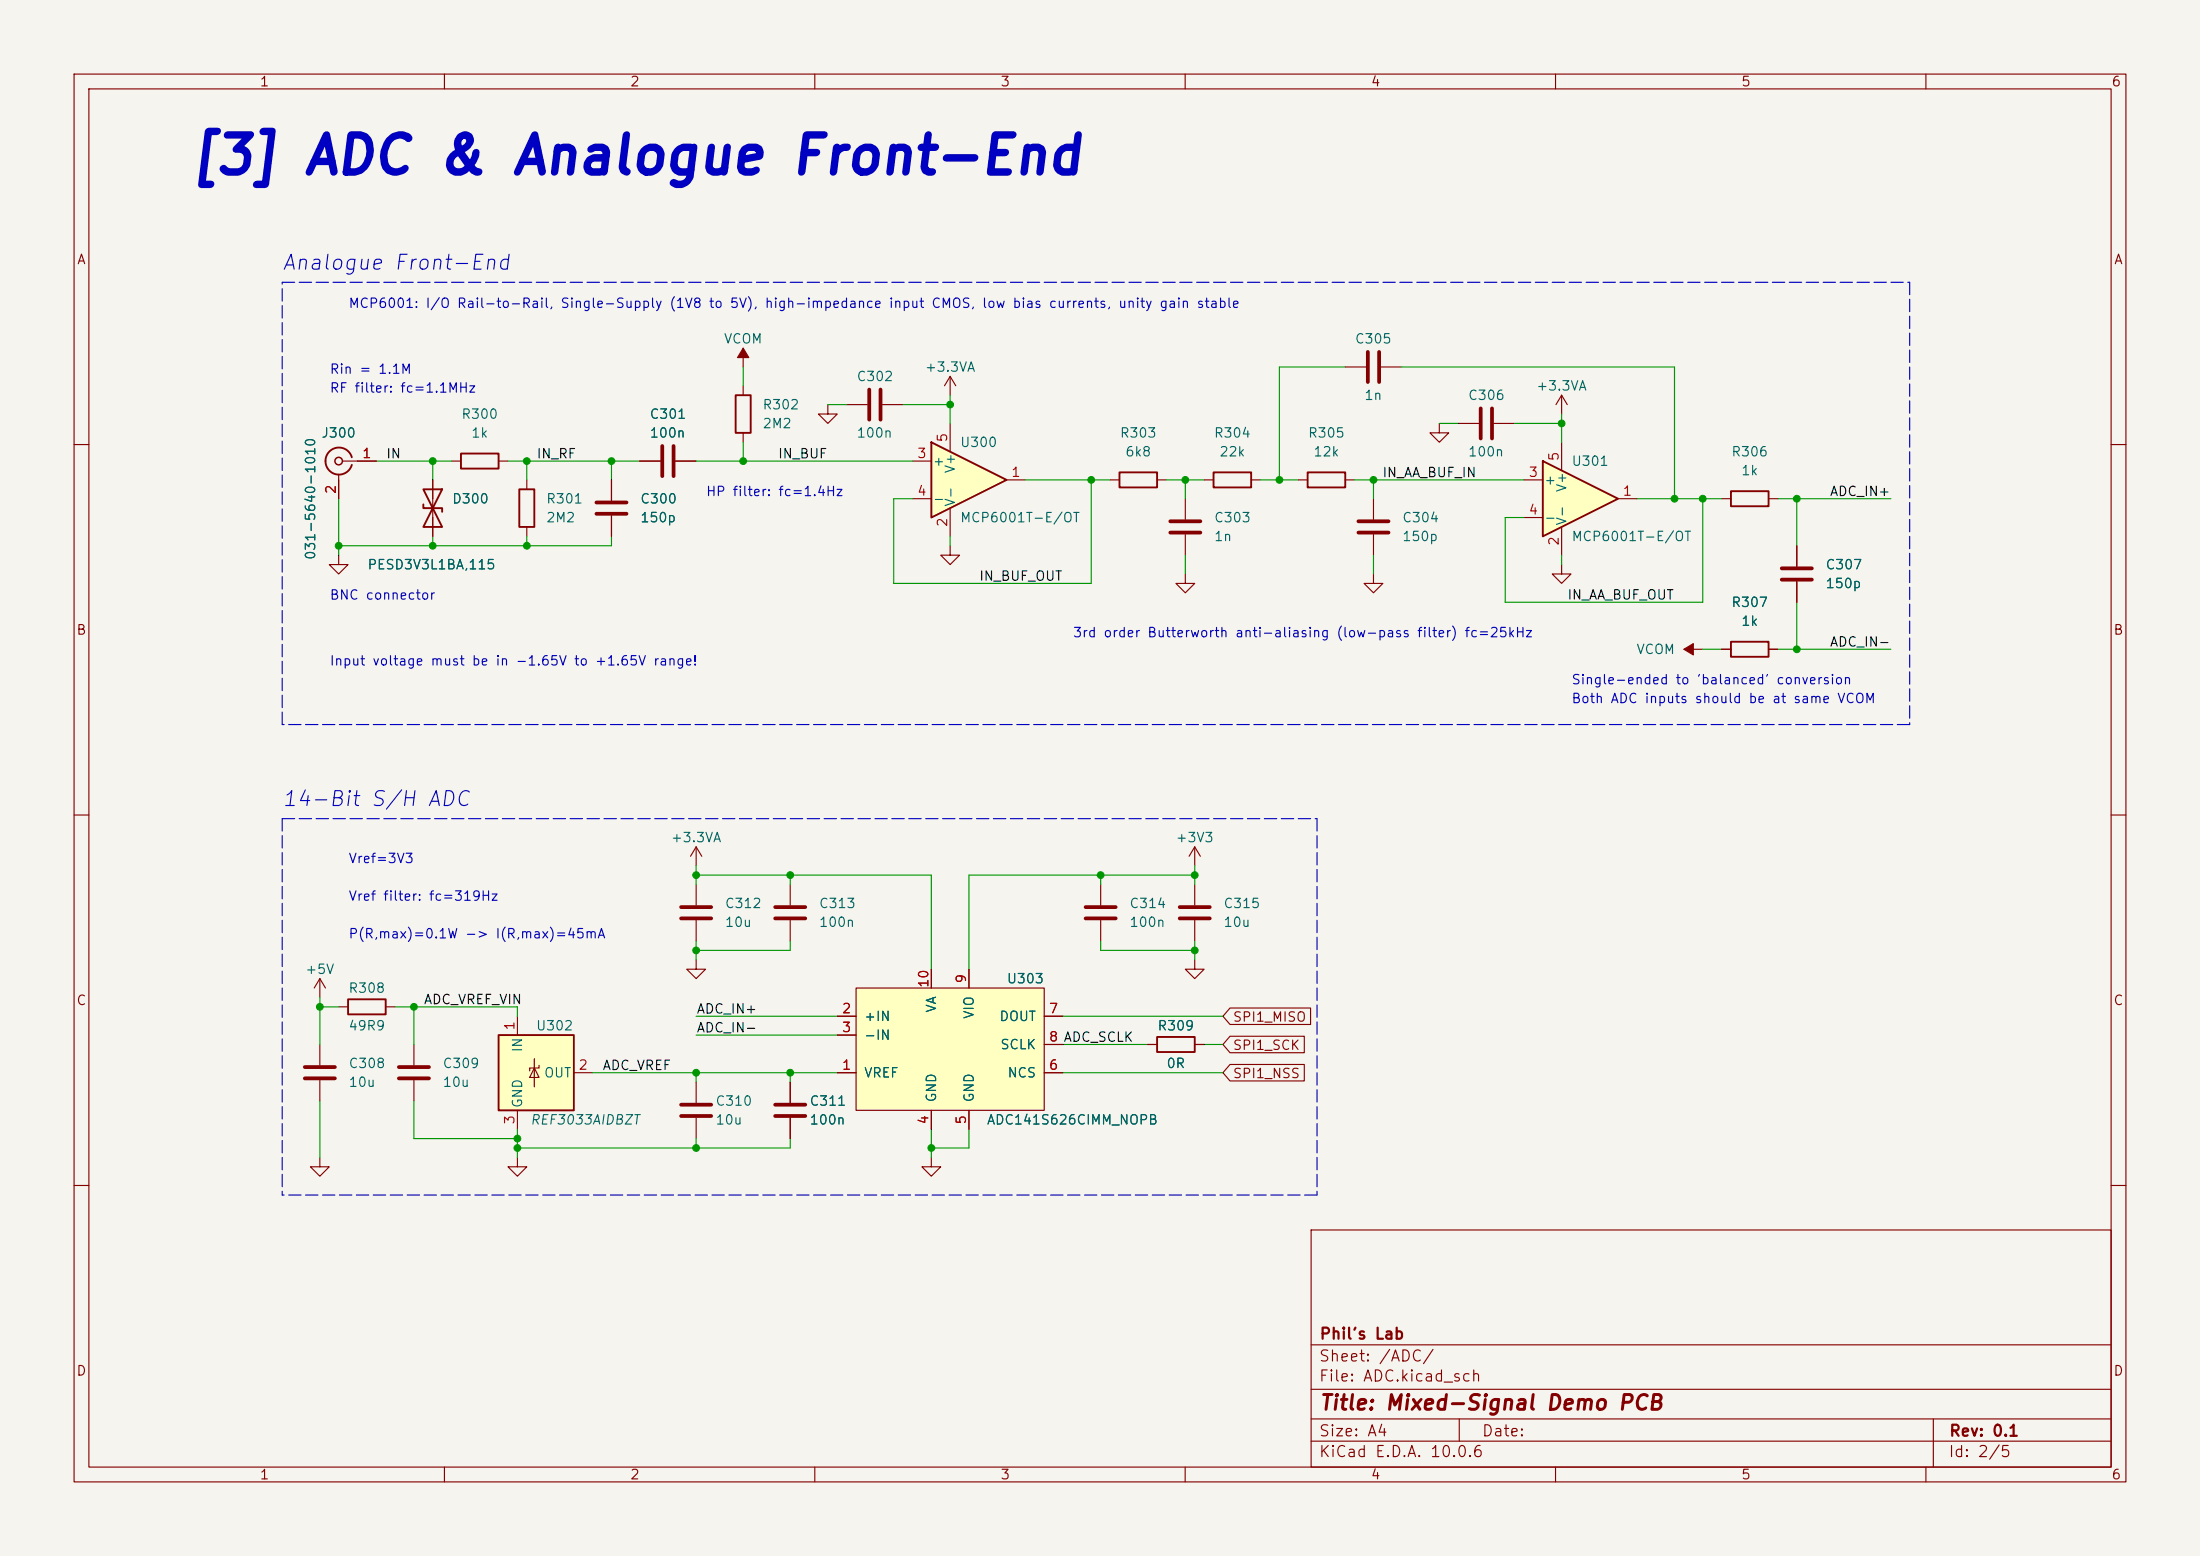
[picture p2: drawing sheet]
<svg xmlns="http://www.w3.org/2000/svg" width="297mm" height="210mm" viewBox="0 0 297 210" stroke-linecap="round" stroke-linejoin="round" font-family="sans-serif">
<path d="M0 0h297v210h-297z" fill="#f5f4ef" stroke="#f5f4ef" stroke-width=".14"/>
<g fill="none" stroke="#840000" stroke-width=".15">
<path d="M10 10h277v190h-277zM12 12h273v186h-273zM60 10v2M110 10v2M160 10v2M210 10v2M260 10v2M10 60h2M285 60h2M10 110h2M94 119.4v2.8M148.6 119.4v2.8"/>
<path d="M285 110h2M94 124.2v2.8M148.6 124.2v2.8M161.3 129.5v1.3h1.3l-1.3 1.3-1.3-1.3h1.3M43.2 141v2.8M43.2 145.8v2.8M125.7 156.2v1.3h1.3l-1.3 1.3-1.2-1.3h1.2M154.9 141h1.3M161.3 141h1.3M10 160h2M177 166h108v32h-108zM285 160h2"/>
<path d="M60 198v2M110 198v2M160 198v2M177 194.5h108M177 191.5h108M177 187.5h108M177 181.5h108M197 191.5v3M210 198v2M260 198v2M261 191.5v6.5"/>
</g>
<path d="M91.9 122.4h4.1M91.9 124h4.1M146.6 122.4h4M146.6 124h4M41.1 144h4.1M41.1 145.5h4.1" fill="none" stroke="#840000" stroke-width=".51"/>
<path d="M156.2 140h5.1v2h-5.1z" fill="none" stroke="#840000" stroke-width=".25"/>
<path d="M115.6 133.4h25.4v16.5h-25.4z" fill="#ffffc2"/>
<g fill="none" stroke="#840000" stroke-width=".15">
<path d="M106.7 119.4v2.8M43.2 132.1l-.8 1.3M43.2 132.1l.7 1.3M43.2 132.1v2.5M94 129.5v1.3h1.2l-1.2 1.3-1.3-1.3h1.3M106.7 124.2v2.8M113 137.2h2.6M113 139.7h2.6M115.6 133.4h25.4v16.5h-25.4zM125.7 130.8v2.6M130.8 130.8v2.6M141 137.2h2.5"/>
<path d="M43.2 156.2v1.3h1.2l-1.2 1.3-1.3-1.3h1.3M94 146.1v2.7M94 150.9v2.8M113 144.8h2.6M125.7 149.9v2.5M130.8 149.9v2.5M141 144.8h2.5M141 141h2.5"/>
</g>
<path d="M104.6 122.4h4.1M104.6 124h4.1M91.9 149.1h4.1M91.9 150.6h4.1" fill="none" stroke="#840000" stroke-width=".51"/>
<path d="M67.3 139.7h10.2v10.2h-10.2z" fill="#ffffc2"/>
<path d="M163.8 63.8h5.1v2h-5.1zM176.5 63.8h5.1v2h-5.1zM233.7 86.6h5.1v2h-5.1zM47 134.9h5.1v2h-5.1zM67.3 139.7h10.2v10.2h-10.2z" fill="none" stroke="#840000" stroke-width=".25"/>
<g fill="none" stroke="#840000" stroke-width=".15">
<path d="M128.3 50.8l-.8 1.3M128.3 50.8l.7 1.3M128.3 50.8v2.5M181.6 49.5h2.8M186.4 49.5h2.8M128.3 73.7v1.2h1.2l-1.2 1.3-1.3-1.3h1.3M160 77.5v1.2h1.3l-1.3 1.3-1.3-1.3h1.3M160 67.3v2.8M160 72.1v2.8M162.6 64.8h1.2M168.9 64.8h1.3M175.3 64.8h1.2"/>
<path d="M181.6 64.8h1.3M185.4 77.5v1.2h1.3l-1.3 1.3-1.3-1.3h1.3M185.4 67.3v2.8M185.4 72.1v2.8M227.3 87.6h2.6M232.4 87.6h1.3M238.8 87.6h1.2M94 114.3l-.8 1.3M94 114.3l.7 1.3M94 114.3v2.5M45.7 135.9h1.3M52.1 135.9h1.2"/>
<path d="M69.8 137.2v2.5M55.9 141v2.8M55.9 145.8v2.8M69.8 156.2v1.3h1.3l-1.3 1.3-1.2-1.3h1.2M69.8 149.9v2.5M72.1 144.1l.7 1.3h-1.3zM72.1 142.9v3.8M72.8 143.8v.3h-1.3v.4M77.5 144.8h2.5"/>
</g>
<path d="M184.7 47.5v4.1M186.2 47.5v4.1M158 70.4h4.1M158 71.9h4.1M183.4 70.4h4.1M183.4 71.9h4.1M53.8 144h4.1M53.8 145.5h4.1" fill="none" stroke="#840000" stroke-width=".51"/>
<path d="M227.3 87.6l1.3-.7v1.5z" fill="#840000" stroke="#840000" stroke-width=".15"/>
<path d="M125.7 59.7l10.2 5.1-10.2 5.1z" fill="#ffffc2"/>
<path d="M99.3 53.3h2v5.1h-2zM125.7 59.7l10.2 5.1-10.2 5.1zM47.5 61.7a1.81 1.81 0 0 0-2.8-1 1.81 1.81 0 0 0 0 3 1.81 1.81 0 0 0 2.8-1M57.1 66l2.6 5.1h-2.6l2.6-5.1zM57.1 68.1v.5h2.6v.5M62.2 61.2h5.1v2h-5.1zM70.1 66h2v5.1h-2zM151.1 63.8h5.1v2h-5.1z" fill="none" stroke="#840000" stroke-width=".25"/>
<g fill="none" stroke="#840000" stroke-width=".15">
<path d="M100.3 47v2.5M100.3 52.1v1.2M100.3 58.4v1.3M111.8 54.6v1.3h1.2l-1.2 1.3-1.3-1.3h1.3M114.3 54.6h2.8M119.1 54.6h2.8M128.3 57.2v3.8M194.3 57.2v1.2h1.3l-1.3 1.3-1.3-1.3h1.3M196.8 57.2h2.8M201.7 57.2h2.8M210.8 53.3l-.7 1.3M210.8 53.3l.8 1.3"/>
<path d="M210.8 53.3v2.6M45.7 74.9v1.3h1.3l-1.3 1.3-1.3-1.3h1.3M45.7 64v3.3M46.2 62.2h4.6M58.4 64.8v7.6M61 62.2h1.2M67.3 62.2h1.3M71.1 64.8v1.2M71.1 71.1v1.3M82.5 64.8v2.8M82.5 69.6v2.8M123.2 62.2h2.5"/>
<path d="M123.2 67.3h2.5M128.3 68.6v3.8M135.9 64.8h2.5M149.9 64.8h1.2M156.2 64.8h1.3M210.8 76.2v1.3h1.3l-1.3 1.2-1.3-1.2h1.3M242.6 73.7v2.8M242.6 78.5v2.8M161.3 114.3v2.5M161.3 119.4v2.8M161.3 114.3l-.8 1.3M161.3 114.3l.8 1.3"/>
<path d="M161.3 124.2v2.8M106.7 146.1v2.7M106.7 150.9v2.8"/>
</g>
<path d="M117.3 52.6v4M118.9 52.6v4M199.9 55.1v4.1M201.4 55.1v4.1M80.5 67.8h4.1M80.5 69.3h4.1M240.5 76.7h4.1M240.5 78.2h4.1M159.3 122.4h4M159.3 124h4M104.6 149.1h4.1M104.6 150.6h4.1" fill="none" stroke="#840000" stroke-width=".51"/>
<path d="M100.3 47l.8 1.3h-1.5z" fill="#840000" stroke="#840000" stroke-width=".15"/>
<circle cx="45.7" cy="62.2" r=".51" fill="none" stroke="#840000" stroke-width=".2"/>
<path d="M208.3 62.2l10.1 5.1-10.1 5.1z" fill="#ffffc2"/>
<path d="M208.3 62.2l10.1 5.1-10.1 5.1zM233.7 66.3h5.1v2h-5.1z" fill="none" stroke="#840000" stroke-width=".25"/>
<g fill="none" stroke="#840000" stroke-width=".15">
<path d="M210.8 59.7v3.8M45.7 64.8v2.5M48.3 62.2h2.5M58.4 64.8v2.5M58.4 69.9v2.5M82.5 64.8v2.8M82.5 69.6v2.8M86.4 62.2h2.8M91.2 62.2h2.8M205.7 64.8h2.6M205.7 69.9h2.6M210.8 71.1v3.8"/>
<path d="M218.4 67.3h2.6M232.4 67.3h1.3M238.8 67.3h1.2M242.6 73.7v2.8M242.6 78.5v2.8M232.4 87.6h1.3M238.8 87.6h1.2M113 137.2h2.6M113 139.7h2.6M125.7 130.8v2.6M130.8 130.8v2.6M141 137.2h2.5"/>
<path d="M166.1 139.9h10v2.2h-10l-1-1.1zM166.1 136h10.8v2.3h-10.8l-1-1.1zM106.7 146.1v2.7M106.7 150.9v2.8M113 144.8h2.6M125.7 149.9v2.5M130.8 149.9v2.5M141 141h2.5M141 144.8h2.5M154.9 141h1.3M161.3 141h1.3M166.1 143.7h10v2.2h-10l-1-1.1z"/>
</g>
<path d="M89.4 60.2v4.1M90.9 60.2v4.1" fill="none" stroke="#840000" stroke-width=".51"/>
<path d="M38.1 38.1h219.7M257.8 38.1v59.7M38.1 97.8v-59.7M257.8 97.8h-219.7M38.1 110.5v50.8M38.1 110.5h139.7M177.8 110.5v50.8M177.8 161.3h-139.7" fill="none" stroke="#0000c2" stroke-width=".15" stroke-dasharray="1.7 .6"/>
<g fill="none" stroke="#009600" stroke-width=".15">
<path d="M100.3 49.5v2.6M100.3 59.7v2.5M111.8 54.6h2.5M121.9 54.6h6.4M128.3 53.3v3.9M181.6 49.5h-8.9v15.3M189.2 49.5h36.9v17.8M194.3 57.2h2.5M204.5 57.2h6.3M210.8 55.9v3.8M45.7 67.3v7.6M50.8 62.2h10.2"/>
<path d="M58.4 62.2v2.6M58.4 72.4v1.3M68.6 62.2h17.8M71.1 62.2v2.6M71.1 72.4v1.3M82.5 72.4v1.3h-36.8M82.5 62.2v2.6M94 62.2h29.2M128.3 72.4v1.3M138.4 64.8h11.5M147.3 64.8v13.9h-26.7v-11.4h2.6M157.5 64.8h5.1"/>
<path d="M160 64.8v2.5M160 74.9v2.6M170.2 64.8h5.1M182.9 64.8h22.8M185.4 64.8v2.5M185.4 74.9v2.6M210.8 74.9v1.3M221 67.3h11.4M229.9 67.3v14h-26.7v-11.4h2.5M240 67.3h15.3M242.6 67.3v6.4M229.9 87.6h2.5"/>
<path d="M240 87.6h15.3M242.6 81.3v6.3M94 118.1h31.7v12.7M94 116.8v2.6M106.7 118.1v1.3M148.6 118.1v1.3M161.3 118.1h-30.5v12.7M161.3 116.8v2.6M43.2 135.9h2.5M43.2 134.6v6.4M53.3 135.9h16.5v1.3M55.9 135.9v5.1"/>
<path d="M94 137.2h19M94 127v2.5M94 139.7h19M106.7 127v1.3h-12.7M143.5 137.2h21.6M148.6 127v1.3h12.7M161.3 127v2.5M43.2 148.6v7.6M55.9 148.6v5.1h13.9M69.8 152.4v3.8M80 144.8h33M94 144.8v1.3"/>
<path d="M94 153.7v1.2M106.7 153.7v1.2h-36.9M106.7 144.8v1.3M125.7 152.4v3.8M130.8 152.4v2.5h-5.1M143.5 141h11.4M143.5 144.8h21.6M162.6 141h2.5"/>
</g>
<g fill="#009600" stroke="#009600" stroke-width=".14">
<circle cx="58.4" cy="73.7" r=".46"/>
<circle cx="58.4" cy="62.2" r=".46"/>
<circle cx="82.5" cy="62.2" r=".46"/>
<circle cx="71.1" cy="62.2" r=".46"/>
<circle cx="71.1" cy="73.7" r=".46"/>
<circle cx="45.7" cy="73.7" r=".46"/>
<circle cx="55.9" cy="135.9" r=".46"/>
<circle cx="43.2" cy="135.9" r=".46"/>
<circle cx="69.8" cy="153.7" r=".46"/>
<circle cx="69.8" cy="154.9" r=".46"/>
<circle cx="106.7" cy="144.8" r=".46"/>
<circle cx="94" cy="128.3" r=".46"/>
<circle cx="94" cy="144.8" r=".46"/>
<circle cx="94" cy="154.9" r=".46"/>
<circle cx="125.7" cy="154.9" r=".46"/>
<circle cx="128.3" cy="54.6" r=".46"/>
<circle cx="100.3" cy="62.2" r=".46"/>
<circle cx="161.3" cy="118.1" r=".46"/>
<circle cx="148.6" cy="118.1" r=".46"/>
<circle cx="106.7" cy="118.1" r=".46"/>
<circle cx="161.3" cy="128.3" r=".46"/>
<circle cx="94" cy="118.1" r=".46"/>
<circle cx="172.7" cy="64.8" r=".46"/>
<circle cx="147.3" cy="64.8" r=".46"/>
<circle cx="160" cy="64.8" r=".46"/>
<circle cx="185.4" cy="64.8" r=".46"/>
<circle cx="242.6" cy="87.6" r=".46"/>
<circle cx="229.9" cy="67.3" r=".46"/>
<circle cx="226.1" cy="67.3" r=".46"/>
<circle cx="210.8" cy="57.2" r=".46"/>
<circle cx="242.6" cy="67.3" r=".46"/>
</g>
<text font-size="5" fill="#0000c2" x="25.3" y="24.7">[3] ADC &amp; Analogue Front-End</text>
<g font-size="2" fill="#0000c2">
<text x="37.9" y="36.9">Analogue Front-End</text>
<text x="37.9" y="109.3">14-Bit S/H ADC</text>
</g>
<text font-size="2" fill="#840000" x="178" y="190.8">Title: Mixed-Signal Demo PCB</text>
<g font-size="1.5" fill="#840000">
<text x="178" y="184.1">Sheet: /ADC/</text>
<text x="178" y="181.1">Phil's Lab</text>
<text x="178" y="186.8">File: ADC.kicad_sch</text>
<text x="178" y="197">KiCad E.D.A. 10.0.6</text>
<text x="178" y="194.2">Size: A4</text>
<text x="200" y="194.2">Date:</text>
<text x="263" y="197">Id: 2/5</text>
<text x="263" y="194.2">Rev: 0.1</text>
</g>
<g font-size="1.3" fill="#840000">
<text x="35" y="12">1</text>
<text x="85" y="12">2</text>
<text x="135" y="12">3</text>
<text x="185" y="12">4</text>
<text x="235" y="12">5</text>
<text x="285" y="12">6</text>
<text x="10.3" y="36">A</text>
<text x="285.3" y="36">A</text>
<text x="10.2" y="86">B</text>
<text x="285.2" y="86">B</text>
<text x="10.2" y="136">C</text>
<text x="285.2" y="136">C</text>
<text x="166.3" y="142">SPI1_SCK</text>
<text x="166.3" y="138.2">SPI1_MISO</text>
<text x="166.3" y="145.8">SPI1_NSS</text>
<text x="10.2" y="186">D</text>
<text x="285.2" y="186">D</text>
<text x="35" y="200">1</text>
<text x="85" y="200">2</text>
<text x="135" y="200">3</text>
<text x="185" y="200">4</text>
<text x="235" y="200">5</text>
<text x="285" y="200">6</text>
</g>
<g font-size="1.3" fill="#0000c2">
<text x="47" y="41.9">MCP6001: I/O Rail-to-Rail, Single-Supply (1V8 to 5V), high-impedance input CMOS, low bias currents, unity gain stable</text>
<text x="44.4" y="53.3">RF filter: fc=1.1MHz</text>
<text x="44.4" y="50.8">Rin = 1.1M</text>
<text x="95.2" y="67.3">HP filter: fc=1.4Hz</text>
<text x="44.4" y="81.3">BNC connector</text>
<text x="144.8" y="86.3">3rd order Butterworth anti-aliasing (low-pass filter) fc=25kHz</text>
<text x="44.4" y="90.1">Input voltage must be in -1.65V to +1.65V range!</text>
<text x="212.1" y="92.7">Single-ended to 'balanced' conversion</text>
<text x="212.1" y="95.2">Both ADC inputs should be at same VCOM</text>
<text x="47" y="116.8">Vref=3V3</text>
<text x="47" y="121.9">Vref filter: fc=319Hz</text>
<text x="47" y="127">P(R,max)=0.1W -&gt; I(R,max)=45mA</text>
</g>
<g font-size="1.3" fill="#006464">
<text x="97.6" y="46.7">VCOM</text>
<text x="182.8" y="46.7">C305</text>
<text x="115.6" y="51.8">C302</text>
<text x="124.8" y="50.5">+3.3VA</text>
<text x="207.3" y="53">+3.3VA</text>
<text x="43.3" y="59.4">J300</text>
<text x="62.2" y="56.8">R300</text>
<text x="63.5" y="59.4">1k</text>
<text x="87.6" y="56.8">C301</text>
<text x="87.6" y="59.4">100n</text>
<text x="102.9" y="55.6">R302</text>
<text x="102.9" y="58.1">2M2</text>
<text x="115.6" y="59.4">100n</text>
<text x="151.1" y="59.4">R303</text>
<text x="163.8" y="59.4">R304</text>
<text x="176.5" y="59.4">R305</text>
<text x="184.1" y="54.3">1n</text>
<text x="198.1" y="54.3">C306</text>
<text x="125.8" y="63.2">+</text>
<text x="129.2" y="64" transform="rotate(-90 129.2 64)">V+</text>
<text x="129.5" y="60.7">U300</text>
<text x="151.8" y="61.9">6k8</text>
<text x="164.5" y="61.9">22k</text>
<text x="177.2" y="61.9">12k</text>
<text x="198.1" y="61.9">100n</text>
<text x="208.4" y="65.7">+</text>
<text x="212.1" y="63.2">U301</text>
<text x="233.6" y="61.9">R306</text>
<text x="235" y="64.5">1k</text>
<text x="60.9" y="68.3">D300</text>
<text x="73.6" y="68.3">R301</text>
<text x="73.6" y="70.8">2M2</text>
<text x="86.3" y="68.3">C300</text>
<text x="86.3" y="70.8">150p</text>
<text x="125.8" y="68.3">-</text>
<text x="129.2" y="68.5" transform="rotate(-90 129.2 68.5)">V-</text>
<text x="129.5" y="70.8">MCP6001T-E/OT</text>
<text x="163.8" y="70.8">C303</text>
<text x="189.2" y="70.8">C304</text>
<text x="208.4" y="70.8">-</text>
<text x="211.8" y="71" transform="rotate(-90 211.8 71)">V-</text>
<text x="211.8" y="66.5" transform="rotate(-90 211.8 66.5)">V+</text>
<text x="42.9" y="75.7" transform="rotate(-90 42.9 75.7)">031-5640-1010</text>
<text x="49.5" y="77.2">PESD3V3L1BA,115</text>
<text x="163.8" y="73.4">1n</text>
<text x="189.2" y="73.4">150p</text>
<text x="212.1" y="73.4">MCP6001T-E/OT</text>
<text x="246.4" y="77.2">C307</text>
<text x="233.6" y="82.2">R307</text>
<text x="246.4" y="79.7">150p</text>
<text x="220.8" y="88.6">VCOM</text>
<text x="235" y="84.8">1k</text>
<text x="90.5" y="114">+3.3VA</text>
<text x="158.6" y="114">+3V3</text>
<text x="97.8" y="122.9">C312</text>
<text x="97.8" y="125.4">10u</text>
<text x="110.5" y="122.9">C313</text>
<text x="110.5" y="125.4">100n</text>
<text x="152.4" y="122.9">C314</text>
<text x="152.4" y="125.4">100n</text>
<text x="165.1" y="122.9">C315</text>
<text x="165.1" y="125.4">10u</text>
<text x="41.1" y="131.8">+5V</text>
<text x="47" y="134.3">R308</text>
<text x="126.7" y="136.8" transform="rotate(-90 126.7 136.8)">VA</text>
<text x="131.8" y="137.6" transform="rotate(-90 131.8 137.6)">VIO</text>
<text x="135.8" y="133">U303</text>
<text x="47" y="139.4">49R9</text>
<text x="70.8" y="142.1" transform="rotate(-90 70.8 142.1)">IN</text>
<text x="72.3" y="139.4">U302</text>
<text x="116.6" y="138.1">+IN</text>
<text x="116.6" y="140.7">-IN</text>
<text x="134.8" y="138.1">DOUT</text>
<text x="134.9" y="141.9">SCLK</text>
<text x="156.2" y="139.4">R309</text>
<text x="47" y="144.5">C308</text>
<text x="47" y="147">10u</text>
<text x="59.7" y="144.5">C309</text>
<text x="59.7" y="147">10u</text>
<text x="70.8" y="149.6" transform="rotate(-90 70.8 149.6)">GND</text>
<text x="73.4" y="145.7">OUT</text>
<text x="96.5" y="149.6">C310</text>
<text x="109.2" y="149.6">C311</text>
<text x="116.6" y="145.7">VREF</text>
<text x="126.7" y="148.9" transform="rotate(-90 126.7 148.9)">GND</text>
<text x="131.8" y="148.9" transform="rotate(-90 131.8 148.9)">GND</text>
<text x="135.9" y="145.7">NCS</text>
<text x="157.4" y="144.5">0R</text>
<text x="71.5" y="152.1">REF3033AIDBZT</text>
<text x="96.5" y="152.1">10u</text>
<text x="109.2" y="152.1">100n</text>
<text x="133.1" y="152.1">ADC141S626CIMM_NOPB</text>
</g>
<g font-size="1.3" fill="#a90000">
<text x="128.2" y="59.8" transform="rotate(-90 128.2 59.8)">5</text>
<text x="48.8" y="62.1">1</text>
<text x="123.7" y="62.1">3</text>
<text x="136.4" y="64.7">1</text>
<text x="206.3" y="64.7">3</text>
<text x="210.7" y="62.3" transform="rotate(-90 210.7 62.3)">5</text>
<text x="45.6" y="66.8" transform="rotate(-90 45.6 66.8)">2</text>
<text x="123.7" y="67.2">4</text>
<text x="128.2" y="71.2" transform="rotate(-90 128.2 71.2)">2</text>
<text x="206.3" y="69.8">4</text>
<text x="219" y="67.2">1</text>
<text x="210.7" y="73.8" transform="rotate(-90 210.7 73.8)">2</text>
<text x="113.6" y="137.1">2</text>
<text x="125.6" y="133.4" transform="rotate(-90 125.6 133.4)">10</text>
<text x="130.7" y="132.8" transform="rotate(-90 130.7 132.8)">9</text>
<text x="141.5" y="137.1">7</text>
<text x="69.8" y="139.2" transform="rotate(-90 69.8 139.2)">1</text>
<text x="113.6" y="139.6">3</text>
<text x="141.5" y="140.9">8 ADC_SCLK</text>
<text x="141.5" y="140.9">8</text>
<text x="78" y="144.7">2</text>
<text x="113.6" y="144.7">1</text>
<text x="141.5" y="144.7">6</text>
<text x="69.8" y="151.9" transform="rotate(-90 69.8 151.9)">3</text>
<text x="125.6" y="151.9" transform="rotate(-90 125.6 151.9)">4</text>
<text x="130.7" y="151.9" transform="rotate(-90 130.7 151.9)">5</text>
</g>
<g font-size="1.3" fill="#0f0f0f">
<text x="52" y="62.2">IN</text>
<text x="72.4" y="62.2">IN_RF</text>
<text x="104.9" y="62.2">IN_BUF</text>
<text x="186.5" y="64.7">IN_AA_BUF_IN</text>
<text x="246.9" y="67.3">ADC_IN+</text>
<text x="132.1" y="78.7">IN_BUF_OUT</text>
<text x="211.5" y="81.2">IN_AA_BUF_OUT</text>
<text x="246.9" y="87.6">ADC_IN-</text>
<text x="57.1" y="135.9">ADC_VREF_VIN</text>
<text x="94" y="137.1">ADC_IN+</text>
<text x="94" y="139.7">ADC_IN-</text>
<text x="81.3" y="144.7">ADC_VREF</text>
</g>
</svg>
